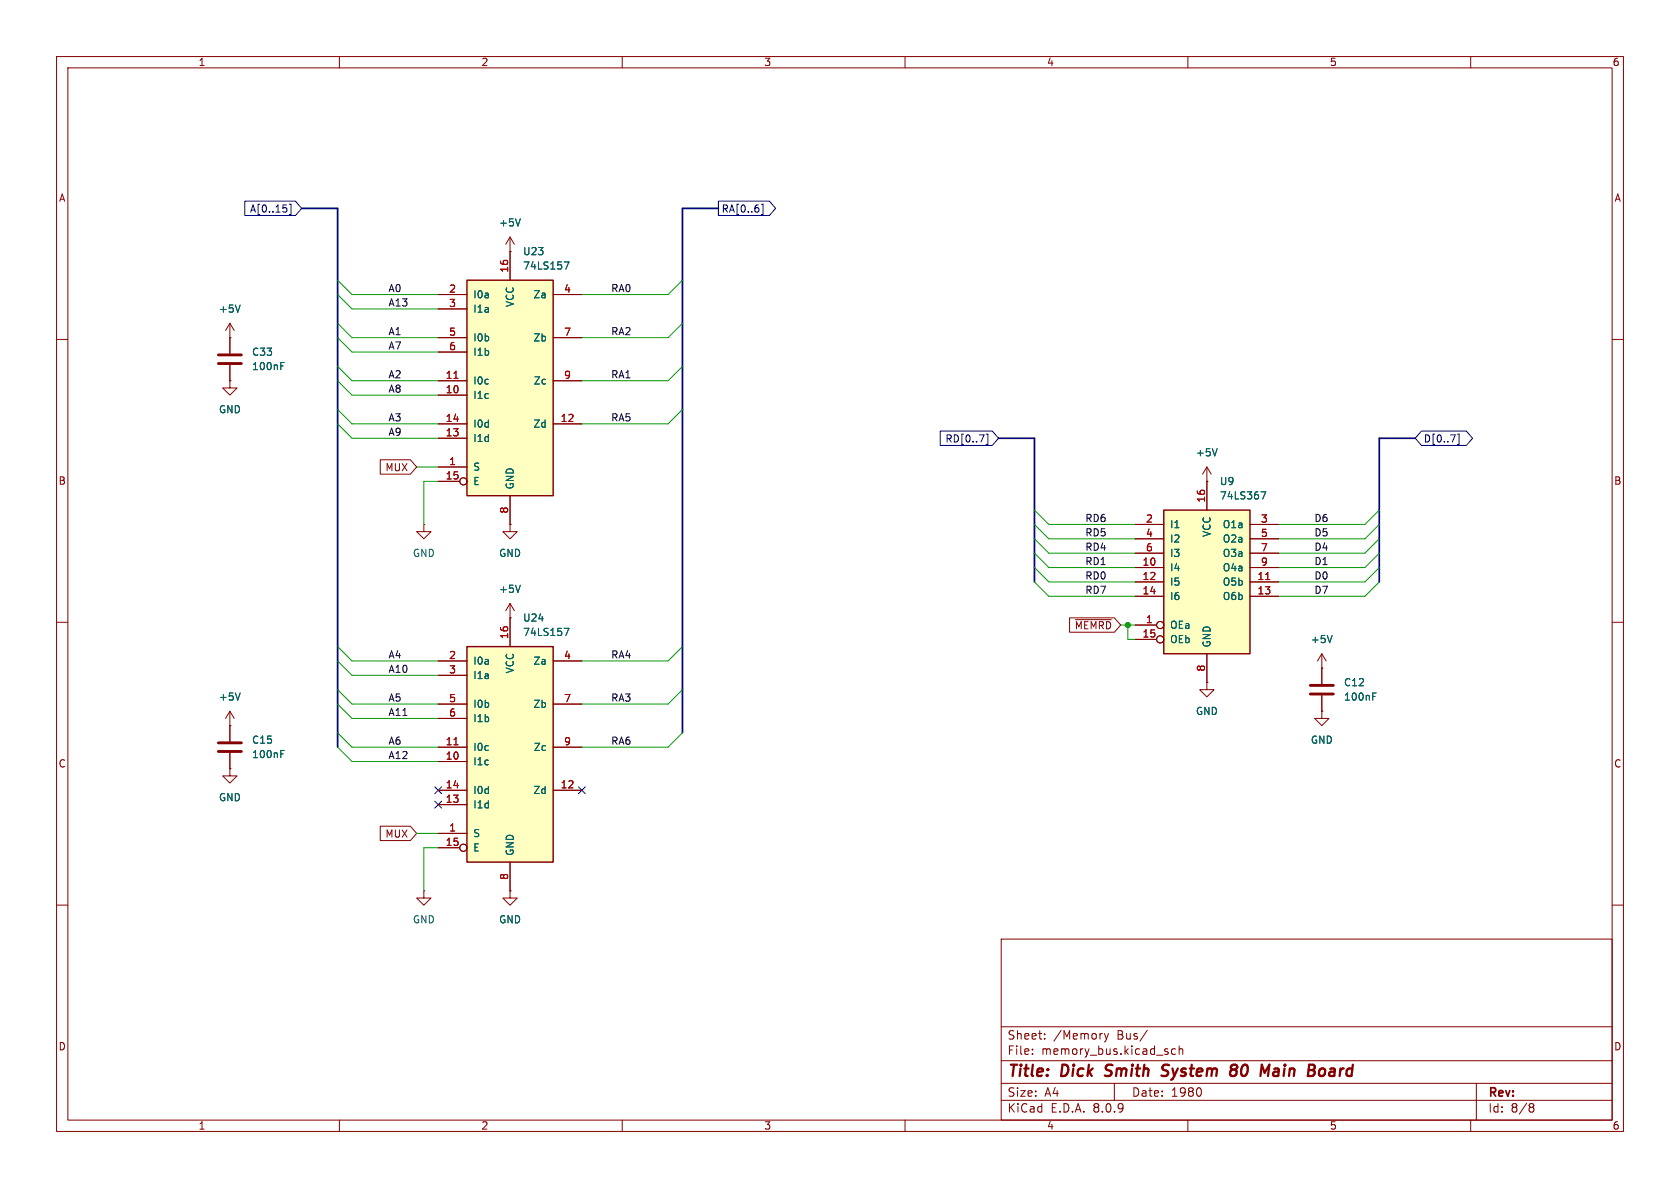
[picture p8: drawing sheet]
<svg xmlns="http://www.w3.org/2000/svg" width="297mm" height="210mm" viewBox="0 0 297 210" stroke-linecap="round" stroke-linejoin="round" font-family="sans-serif">
<g fill="none" stroke="#840000" stroke-width=".18">
<path d="M10 10h277v190h-277zM12 12h273v186h-273zM60 10v2M110 10v2M160 10v2M210 10v2M260 10v2M40.6 59.7v2.8M10 60h2M40.6 64.5v2.8M285 60h2M10 110h2"/>
<path d="M285 110h2M40.6 128.3h.1M40.6 135.9v1.3h1.3l-1.3 1.2-1.2-1.2h1.2M40.6 135.9h.1M40.6 125.7v5.4M40.6 133.1v2.8M40.6 125.7l-.7 1.3M40.6 125.7l.8 1.3M10 160h2M177 166h108v32h-108zM285 160h2M60 198v2"/>
<path d="M110 198v2M160 198v2M177 194.5h108M177 191.5h108M177 187.5h108M177 181.5h108M182.5 186.3v.1M182.5 185.5v.1M184.7 183.6v.1M184.7 182.8v.1M195.2 182.7l.4 1M195.6 183.7l-.1 .4-.3 .1"/>
<path d="M196 182.7l-.4 1M197 191.5v3M202.8 182.1l-1.3 2M207.8 185.5l-.4-.1-.3 .3v.4l.1 .2h.6M208.5 185.5l.2-.1 .3 .1 .1 .9M208.5 184.9v1.5M210 198v2M212.2 192.4l.2 .5-.2 .8M260 198v2M261 191.5v6.5M270.6 195.1l.4 .1 .2 .2-.3 .3M270.6 195.7h.3"/>
<path d="M270.9 195.7l.2 .2 .1 .4-.2 .2-.4 .1"/>
</g>
<path d="M195.3 190.1l.3 .1M195.6 188.4l-.1 .4 .1 .2M206.4 190a.85 .85 0 0 1-1.1 .1M206.4 188.2l-.7 .1a.46 .46 0 0 0-.2 .5 .46 .46 0 0 0 .3 .4l.6 .2M217.8 188.3l.6-.1 .3 .2v.3l-.4 .4M217.9 189.1h.4M218.3 189.1l.3 .2a.67 .67 0 0 1-.1 .7 .67 .67 0 0 1-.7 .2M223.6 189.6l.8-1.4-.2 2M225.4 189.4a.4 .4 0 0 0-.3 .4 .4 .4 0 0 0 .2 .4h.5M225.5 188.9l-.2 .1M233.5 189a.5 .5 0 0 1 .8 .3l-.1 .5a.6 .6 0 0 1-.9 .3" fill="none" stroke="#840000" stroke-width=".4"/>
<path d="M38.6 64.3h4.1M38.6 62.7h4.1M38.6 132.8h4.1M38.6 131.3h4.1" fill="none" stroke="#840000" stroke-width=".51"/>
<path d="M49.6 64.7h.5M49.6 64.1h.6M42.5 122.5l-.5 1.3M49.6 133.3h.5M49.6 132.7h.6" fill="none" stroke="#006464" stroke-width=".18"/>
<path d="M205.7 90.2h15.3v25.4h-15.3z" fill="#ffffc2"/>
<path d="M205.7 90.2h15.3v25.4h-15.3z" fill="none" stroke="#840000" stroke-width=".25"/>
<g fill="none" stroke="#840000" stroke-width=".18">
<path d="M40.6 59.7h.1M40.6 57.2l-.7 1.2M40.6 57.2v2.5M40.6 57.2l.8 1.2M40.6 67.3v1.3h1.3l-1.3 1.3-1.2-1.3h1.2M40.6 67.3h.1M74.9 92.7v1.3h1.3l-1.3 1.3-1.2-1.3h1.2M74.9 92.7h.1M200.7 92.7h5M200.7 95.3h5M200.7 97.8h5M213.4 85.1h.1"/>
<path d="M213.4 82.6v7.6M213.4 82.6l-.8 1.2M213.4 82.6l.7 1.2M221 92.7h5.1M221 95.3h5.1M221 97.8h5.1M90.2 109.2h.1M90.2 106.7l-.8 1.3M90.2 106.7v2.5M90.2 106.7l.7 1.3M200.7 110.5h3.8M200.7 100.3h5"/>
<path d="M200.7 102.9h5M200.7 105.4h5M200.7 113h3.8M213.4 115.6v5.1M221 100.3h5.1M221 102.9h5.1M221 105.4h5.1M233.7 118.1h.1M233.7 115.6l-.8 1.2M233.7 115.6v5.3M233.7 115.6l.7 1.2M213.4 120.7v1.2h1.2l-1.2 1.3-1.3-1.3h1.3"/>
<path d="M213.4 120.7h.1M233.7 125.7v1.3h1.2l-1.2 1.3-1.3-1.3h1.3M233.7 125.7h.1M233.7 122.9v2.8"/>
<circle cx="205.1" cy="110.5" r=".63"/>
<circle cx="205.1" cy="113" r=".63"/>
</g>
<path d="M223.8 102.5h.7" fill="none" stroke="#a90000" stroke-width=".18"/>
<path d="M42.5 53.9l-.5 1.3M215.2 79.3l-.4 1.3M222.9 86.9h.9l-.6 1.3M92 103.4l-.4 1.3M235.5 112.3l-.4 1.3M242.7 123.1h.4M242.7 122.5h.6" fill="none" stroke="#006464" stroke-width=".18"/>
<path d="M231.6 122.7h4.1M231.6 121.2h4.1" fill="none" stroke="#840000" stroke-width=".51"/>
<path d="M82.5 49.5h15.3v38.1h-15.3z" fill="#ffffc2"/>
<path d="M82.5 49.5h15.3v38.1h-15.3z" fill="none" stroke="#840000" stroke-width=".25"/>
<g fill="none" stroke="#840000" stroke-width=".18">
<path d="M77.5 52.1h5M77.5 54.6h5M77.5 59.7h5M90.2 44.5h.1M90.2 41.9v7.6M90.2 41.9l-.8 1.3M90.2 41.9l.7 1.3M97.8 52.1h5.1M97.8 59.7h5.1M77.5 69.9h5M77.5 67.3h5M77.5 74.9h5"/>
<path d="M77.5 77.5h5M77.5 62.2h5M97.8 67.3h5.1M97.8 74.9h5.1M77.5 82.6h5M77.5 85.1h3.8M90.2 87.6v5.1M74.9 157.5v1.3h1.3l-1.3 1.2-1.2-1.2h1.2M74.9 157.5h.1M90.2 157.5v1.3h1.2l-1.2 1.2-1.3-1.2h1.3M90.2 157.5h.1"/>
<circle cx="81.9" cy="85.1" r=".63"/>
</g>
<path d="M80.3 66.9h.7" fill="none" stroke="#a90000" stroke-width=".18"/>
<path d="M92 38.7l-.4 1.2M99.7 46.3h.9l-.6 1.3" fill="none" stroke="#006464" stroke-width=".18"/>
<path d="M82.5 114.3h15.3v38.1h-15.3z" fill="#ffffc2"/>
<path d="M82.5 114.3h15.3v38.1h-15.3z" fill="none" stroke="#840000" stroke-width=".25"/>
<g fill="none" stroke="#840000" stroke-width=".18">
<path d="M40.6 59.7h.1M40.6 59.7v2.8M77.5 52.1h5M77.5 54.6h5M77.5 59.7h5M90.2 44.5h.1M90.2 44.5v5M97.8 52.1h5.1M97.8 59.7h5.1M40.6 67.3h.1M40.6 64.5v2.8M77.5 69.9h5"/>
<path d="M77.5 67.3h5M77.5 74.9h5M77.5 77.5h5M77.5 62.2h5M97.8 67.3h5.1M97.8 74.9h5.1M67.2 81.3h5.3l1.2 1.3-1.2 1.2h-5.3zM77.5 82.6h5M77.5 85.1h3.8M90.2 92.7v1.3h1.2l-1.2 1.3-1.3-1.3h1.3M90.2 92.7h.1M90.2 87.6v5.1"/>
<path d="M200.7 92.7h5M200.7 95.3h5M200.7 97.8h5M213.4 85.1h.1M213.4 85.1v5.1M221 92.7h5.1M221 95.3h5.1M221 97.8h5.1M77.5 116.8h5M77.5 119.4h5M90.2 109.2h.1M90.2 109.2v5.1"/>
<path d="M97.8 116.8h5.1M189.1 109.2h7.9l1.1 1.3-1.1 1.3h-7.9zM190.1 109.5h6.4M200.7 110.5h3.8M200.7 100.3h5M200.7 102.9h5M200.7 105.4h5M200.7 113h3.8M213.4 115.6v5.1M221 100.3h5.1M221 102.9h5.1M221 105.4h5.1"/>
<path d="M233.7 118.1h.1M233.7 118.1v2.8M40.6 135.9h.1M40.6 128.3h.1M40.6 128.3v2.8M40.6 133.1v2.8M77.5 134.6h5M77.5 132.1h5M77.5 139.7h5M77.5 124.5h5M77.5 127h5M97.8 132.1h5.1"/>
<path d="M97.8 139.7h5.1M97.8 124.5h5.1M213.4 120.7h.1M233.7 125.7h.1M233.7 122.9v2.8M67.2 146h5.3l1.2 1.3-1.2 1.3h-5.3zM77.5 147.3h5M77.5 142.2h5M77.5 149.9h3.8M90.2 157.5h.1M90.2 152.4v5.1"/>
<circle cx="81.9" cy="85.1" r=".63"/>
<circle cx="205.1" cy="110.5" r=".63"/>
<circle cx="205.1" cy="113" r=".63"/>
<circle cx="81.9" cy="149.9" r=".63"/>
</g>
<path d="M80.3 66.9h.7M223.8 102.5h.7M80.3 131.7h.7" fill="none" stroke="#a90000" stroke-width=".18"/>
<g fill="none" stroke="#006464" stroke-width=".18">
<path d="M92 38.7l-.4 1.2M42.5 53.9l-.5 1.3M99.7 46.3h.9l-.6 1.3M49.6 64.7h.5M49.6 64.1h.6M215.2 79.3l-.4 1.3M222.9 86.9h.9l-.6 1.3M92 103.4l-.4 1.3M99.7 111.1h.9l-.6 1.2M235.5 112.3l-.4 1.3M42.5 122.5l-.5 1.3M49.6 133.3h.5"/>
<path d="M49.6 132.7h.6M242.7 123.1h.4M242.7 122.5h.6"/>
</g>
<g fill="none" stroke="#000084" stroke-width=".18">
<path d="M43.3 35.6h8.9l1.1 1.2-1.1 1.3h-8.9zM50.7 36.8v.6M51.1 36.1h.3v1.8h-.3M127 35.6h9l1.1 1.2-1.1 1.3h-9zM134.6 36.1h.3v1.8h-.3M166.2 76.2h9.2l1.1 1.3-1.1 1.2h-9.2zM174.3 76.7h.3v1.9h-.3M251.3 76.2h7.9l1.1 1.3-1.1 1.2h-7.9l-1.1-1.2zM257.6 76.7h.3v1.9h-.3M76.9 139.1l1.2 1.2M78.1 139.1l-1.2 1.2M102.3 139.1l1.2 1.2"/>
<path d="M103.5 139.1l-1.2 1.2M76.9 141.6l1.2 1.2M78.1 141.6l-1.2 1.2"/>
</g>
<path d="M53.3 36.8h6.4v95.3M127 36.8h-6.4v92.7M176.5 77.5h6.4v25.4M250.2 77.5h-6.4v25.4" fill="none" stroke="#000084" stroke-width=".3"/>
<g fill="none" stroke="#009600" stroke-width=".18">
<path d="M59.7 57.2l2.5 2.5h15.3M59.7 49.5l2.5 2.6h15.3M59.7 52.1l2.5 2.5h15.3M59.7 59.7l2.5 2.5h15.3M120.6 57.2l-2.5 2.5h-15.2M120.6 49.5l-2.5 2.6h-15.2M59.7 72.4l2.5 2.5h15.3M59.7 74.9l2.5 2.6h15.3M59.7 64.8l2.5 2.5h15.3M59.7 67.3l2.5 2.6h15.3M120.6 72.4l-2.5 2.5h-15.2M120.6 64.8l-2.5 2.5h-15.2"/>
<path d="M73.7 82.6h3.8M77.5 85.1h-2.6v7.6M182.9 92.7l2.5 2.6h15.3M182.9 90.2l2.5 2.5h15.3M182.9 97.8l2.5 2.5h15.3M182.9 95.3l2.5 2.5h15.3M243.8 92.7l-2.5 2.6h-15.2M243.8 90.2l-2.5 2.5h-15.2M243.8 97.8l-2.5 2.5h-15.2M243.8 95.3l-2.5 2.5h-15.2M59.7 114.3l2.5 2.5h15.3M59.7 116.8l2.5 2.6h15.3"/>
<path d="M120.6 114.3l-2.5 2.5h-15.2M182.9 100.3l2.5 2.6h15.3M182.9 102.9l2.5 2.5h15.3M198.1 110.5h2.6M199.4 110.5v2.5h1.3M243.8 100.3l-2.5 2.6h-15.2M243.8 102.9l-2.5 2.5h-15.2M59.7 132.1l2.5 2.5h15.3M59.7 129.5l2.5 2.6h15.3M59.7 121.9l2.5 2.6h15.3M59.7 124.5l2.5 2.5h15.3M120.6 129.5l-2.5 2.6h-15.2"/>
<path d="M120.6 121.9l-2.5 2.6h-15.2M73.7 147.3h3.8M77.5 149.9h-2.6v7.6"/>
</g>
<circle cx="199.4" cy="110.5" r=".46" fill="#009600" stroke="#009600" stroke-width=".18"/>
<g font-size="2.8" fill="#840000">
<text x="178" y="190.9">Title:</text>
<text x="187.7" y="190.9">Dick</text>
<text x="196.3" y="190.9">Smith</text>
<text x="207.1" y="190.9">System</text>
<text x="220" y="190.9">80</text>
<text x="226.1" y="190.9">Main</text>
<text x="235.3" y="190.9">Board</text>
</g>
<g font-size="2.1" fill="#840000">
<text x="178" y="184">Sheet:</text>
<text x="186.2" y="184">/Memory</text>
<text x="197.5" y="184">Bus/</text>
<text x="178" y="186.7">File:</text>
<text x="184.1" y="186.7">memory_bus.kicad_sch</text>
<text x="178" y="196.9">KiCad</text>
<text x="178" y="194.1">Size:</text>
<text x="184.7" y="194.1">A4</text>
<text x="185.7" y="196.9">E.D.A.</text>
<text x="193.3" y="196.9">8.0.9</text>
<text x="200" y="194.1">Date:</text>
<text x="207" y="194.1">1980</text>
<text x="263" y="194.3">Rev:</text>
<text x="263" y="196.9">Id:</text>
<text x="267.1" y="196.9">8/8</text>
</g>
<g font-size="1.8" fill="#840000">
<text x="35" y="11.9">1</text>
<text x="85" y="11.9">2</text>
<text x="135" y="11.9">3</text>
<text x="185" y="11.9">4</text>
<text x="235" y="11.9">5</text>
<text x="285" y="11.9">6</text>
<text x="10.3" y="35.9">A</text>
<text x="285.3" y="35.9">A</text>
<text x="68" y="83.5">MUX</text>
<text x="10.3" y="85.9">B</text>
<text x="285.3" y="85.9">B</text>
<text x="189.9" y="111.4">~{MEMRD}</text>
<text x="10.3" y="135.9">C</text>
<text x="285.3" y="135.9">C</text>
<text x="68" y="148.3">MUX</text>
<text x="10.3" y="185.9">D</text>
<text x="285.3" y="185.9">D</text>
<text x="35" y="199.9">1</text>
<text x="85" y="199.9">2</text>
<text x="135" y="199.9">3</text>
<text x="185" y="199.9">4</text>
<text x="235" y="199.9">5</text>
<text x="285" y="199.9">6</text>
</g>
<g font-size="1.8" fill="#000084">
<text x="44.1" y="37.8">A[0..15]</text>
<text x="127.5" y="37.8">RA[0..6]</text>
<text x="167" y="78.4">RD[0..7]</text>
<text x="251.6" y="78.4">D[0..7]</text>
</g>
<g font-size="1.8" fill="#006464">
<text x="88.1" y="40.2">+5V</text>
<text x="92.4" y="45.3">U23</text>
<text x="92.4" y="47.9">74LS157</text>
<text x="83.6" y="52.9">I0a</text>
<text x="94.2" y="52.9">Za</text>
<text x="38.6" y="55.5">+5V</text>
<text x="83.6" y="55.5">I1a</text>
<text x="91" y="54.4" transform="rotate(-90 91 54.4)">VCC</text>
<text x="44.5" y="65.6">100nF</text>
<text x="44.5" y="63.1">C33</text>
<text x="83.6" y="60.6">I0b</text>
<text x="83.6" y="63.1">I1b</text>
<text x="94.2" y="60.6">Zb</text>
<text x="83.6" y="70.7">I1c</text>
<text x="83.6" y="68.2">I0c</text>
<text x="94.3" y="68.2">Zc</text>
<text x="38.6" y="73.3">GND</text>
<text x="83.6" y="75.8">I0d</text>
<text x="94.2" y="75.8">Zd</text>
<text x="83.6" y="83.4">S</text>
<text x="83.6" y="78.3">I1d</text>
<text x="211.3" y="80.9">+5V</text>
<text x="83.6" y="86">E</text>
<text x="91" y="86.6" transform="rotate(-90 91 86.6)">GND</text>
<text x="215.6" y="88.5">74LS367</text>
<text x="215.6" y="86">U9</text>
<text x="206.8" y="93.6">I1</text>
<text x="214.2" y="95" transform="rotate(-90 214.2 95)">VCC</text>
<text x="216.1" y="93.6">O1a</text>
<text x="72.9" y="98.7">GND</text>
<text x="88.1" y="98.7">GND</text>
<text x="206.8" y="101.2">I4</text>
<text x="206.8" y="96.1">I2</text>
<text x="206.8" y="98.7">I3</text>
<text x="216.1" y="96.1">O2a</text>
<text x="216.1" y="98.7">O3a</text>
<text x="216.1" y="101.2">O4a</text>
<text x="88.1" y="105">+5V</text>
<text x="206.8" y="103.7">I5</text>
<text x="206.8" y="106.3">I6</text>
<text x="216.1" y="103.7">O5b</text>
<text x="216.1" y="106.3">O6b</text>
<text x="92.4" y="110.1">U24</text>
<text x="92.4" y="112.6">74LS157</text>
<text x="206.8" y="111.4">OEa</text>
<text x="206.8" y="113.9">OEb</text>
<text x="231.6" y="113.9">+5V</text>
<text x="83.6" y="117.7">I0a</text>
<text x="91" y="119.1" transform="rotate(-90 91 119.1)">VCC</text>
<text x="94.2" y="117.7">Za</text>
<text x="214.2" y="114.6" transform="rotate(-90 214.2 114.6)">GND</text>
<text x="38.6" y="124.1">+5V</text>
<text x="83.6" y="120.2">I1a</text>
<text x="83.6" y="125.3">I0b</text>
<text x="94.2" y="125.3">Zb</text>
<text x="237.5" y="124.1">100nF</text>
<text x="237.5" y="121.5">C12</text>
<text x="44.5" y="131.7">C15</text>
<text x="83.6" y="127.9">I1b</text>
<text x="211.3" y="126.6">GND</text>
<text x="231.6" y="131.7">GND</text>
<text x="44.5" y="134.2">100nF</text>
<text x="83.6" y="135.5">I1c</text>
<text x="83.6" y="132.9">I0c</text>
<text x="94.3" y="132.9">Zc</text>
<text x="38.6" y="141.8">GND</text>
<text x="83.6" y="143.1">I1d</text>
<text x="83.6" y="140.6">I0d</text>
<text x="94.2" y="140.6">Zd</text>
<text x="83.6" y="148.2">S</text>
<text x="83.6" y="150.7">E</text>
<text x="91" y="151.4" transform="rotate(-90 91 151.4)">GND</text>
<text x="72.9" y="163.4">GND</text>
<text x="88.1" y="163.4">GND</text>
</g>
<g font-size="1.8" fill="#0f0f0f">
<text x="68.6" y="51.7">A0</text>
<text x="107.9" y="51.7">RA0</text>
<text x="68.6" y="59.3">A1</text>
<text x="68.6" y="54.3">A13</text>
<text x="107.9" y="59.3">RA2</text>
<text x="68.6" y="61.9">A7</text>
<text x="68.6" y="69.5">A8</text>
<text x="68.6" y="67">A2</text>
<text x="107.9" y="67">RA1</text>
<text x="68.6" y="74.6">A3</text>
<text x="68.6" y="77.1">A9</text>
<text x="107.9" y="74.6">RA5</text>
<text x="191.8" y="92.4">RD6</text>
<text x="191.8" y="94.9">RD5</text>
<text x="232.3" y="94.9">D5</text>
<text x="232.3" y="92.4">D6</text>
<text x="191.8" y="97.4">RD4</text>
<text x="191.8" y="100">RD1</text>
<text x="232.3" y="97.4">D4</text>
<text x="232.3" y="100">D1</text>
<text x="191.8" y="102.5">RD0</text>
<text x="191.8" y="105.1">RD7</text>
<text x="232.3" y="105.1">D7</text>
<text x="232.3" y="102.5">D0</text>
<text x="68.6" y="119">A10</text>
<text x="68.6" y="116.5">A4</text>
<text x="107.9" y="116.5">RA4</text>
<text x="68.6" y="124.1">A5</text>
<text x="107.9" y="124.1">RA3</text>
<text x="68.6" y="131.7">A6</text>
<text x="68.6" y="126.7">A11</text>
<text x="107.9" y="131.7">RA6</text>
<text x="68.6" y="134.3">A12</text>
</g>
<g font-size="1.8" fill="#a90000">
<text x="79.3" y="51.8">2</text>
<text x="89.9" y="48.3" transform="rotate(-90 89.9 48.3)">16</text>
<text x="99.6" y="51.8">4</text>
<text x="79.3" y="54.4">3</text>
<text x="79.3" y="59.4">5</text>
<text x="99.6" y="59.4">7</text>
<text x="79.3" y="62">6</text>
<text x="78.7" y="69.6">10</text>
<text x="78.7" y="67.1">11</text>
<text x="99.6" y="67.1">9</text>
<text x="78.7" y="77.2">13</text>
<text x="78.7" y="74.7">14</text>
<text x="99" y="74.7">12</text>
<text x="79.3" y="82.3">1</text>
<text x="78.7" y="84.8">15</text>
<text x="213.1" y="88.9" transform="rotate(-90 213.1 88.9)">16</text>
<text x="89.9" y="90.9" transform="rotate(-90 89.9 90.9)">8</text>
<text x="202.5" y="92.5">2</text>
<text x="202.5" y="95">4</text>
<text x="222.8" y="92.5">3</text>
<text x="222.8" y="95">5</text>
<text x="201.9" y="100.1">10</text>
<text x="202.5" y="97.5">6</text>
<text x="222.8" y="97.5">7</text>
<text x="222.8" y="100.1">9</text>
<text x="201.9" y="102.6">12</text>
<text x="201.9" y="105.2">14</text>
<text x="222.2" y="102.6">11</text>
<text x="222.2" y="105.2">13</text>
<text x="89.9" y="113.1" transform="rotate(-90 89.9 113.1)">16</text>
<text x="201.9" y="112.8">15</text>
<text x="202.5" y="110.2">1</text>
<text x="79.3" y="116.6">2</text>
<text x="79.3" y="119.1">3</text>
<text x="99.6" y="116.6">4</text>
<text x="213.1" y="118.8" transform="rotate(-90 213.1 118.8)">8</text>
<text x="79.3" y="124.2">5</text>
<text x="99.6" y="124.2">7</text>
<text x="78.7" y="131.8">11</text>
<text x="79.3" y="126.7">6</text>
<text x="99.6" y="131.8">9</text>
<text x="78.7" y="134.4">10</text>
<text x="78.7" y="142">13</text>
<text x="78.7" y="139.4">14</text>
<text x="99" y="139.4">12</text>
<text x="78.7" y="149.6">15</text>
<text x="79.3" y="147.1">1</text>
<text x="89.9" y="155.6" transform="rotate(-90 89.9 155.6)">8</text>
</g>
</svg>
